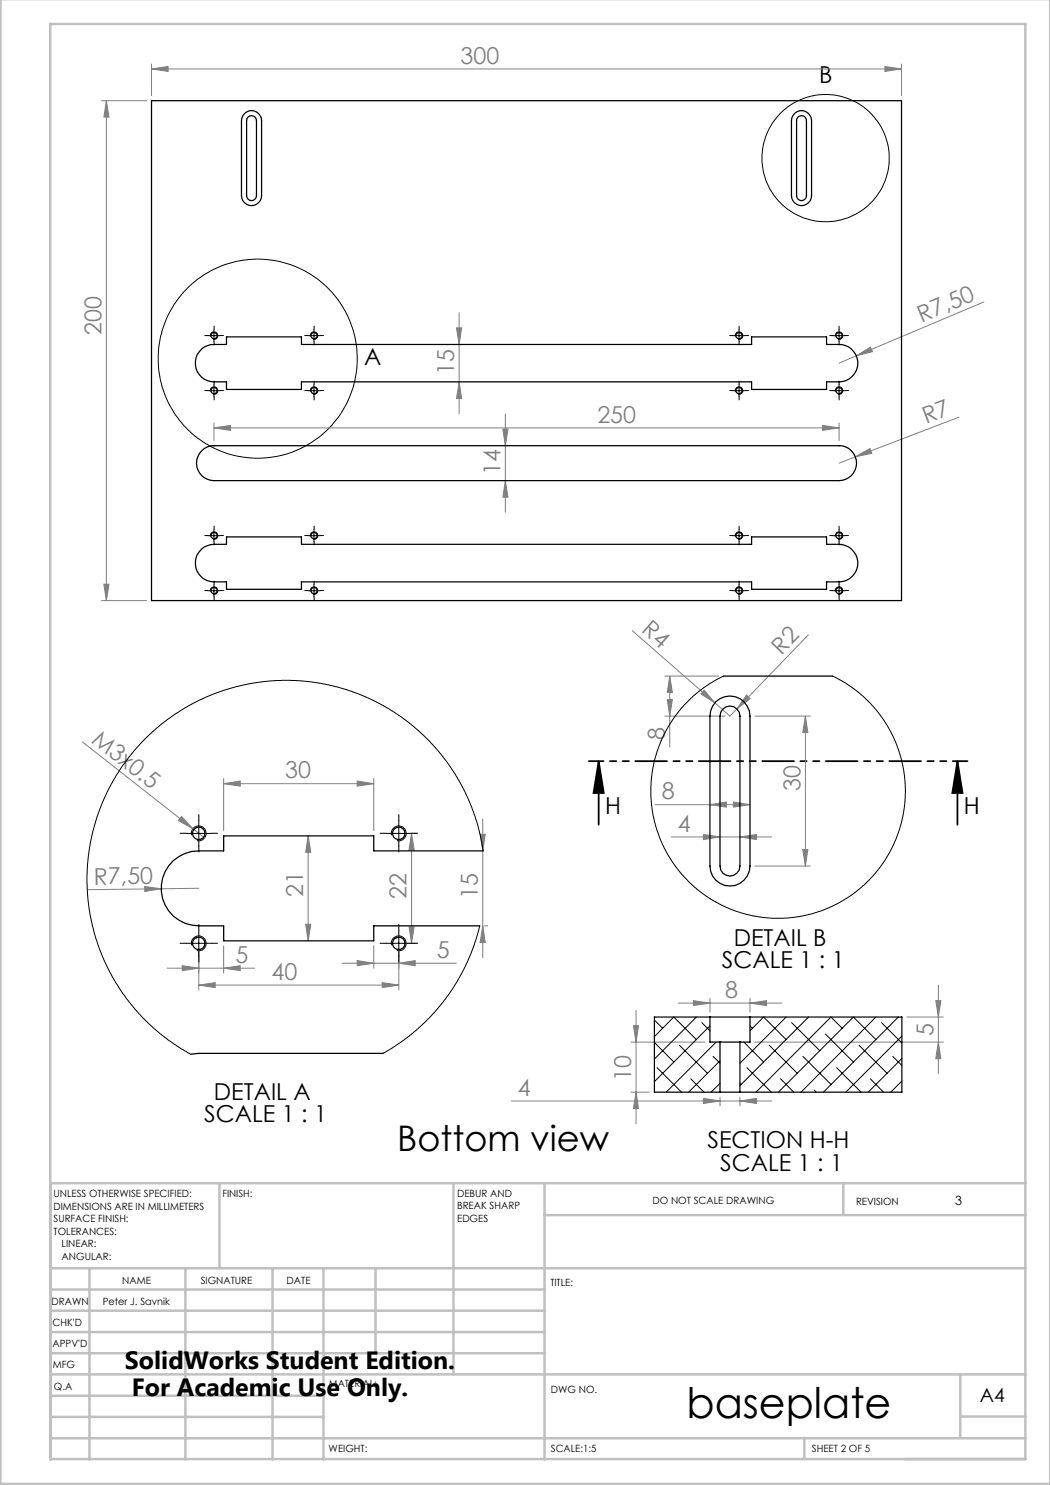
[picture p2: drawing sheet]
<svg xmlns="http://www.w3.org/2000/svg" width="210mm" height="297mm" viewBox="0 0 210 297" stroke-linecap="round" stroke-linejoin="round" font-family="sans-serif">
<g fill="none" stroke="#000" stroke-width=".2">
<path d="M41.6 67.1h2.5M41.6 78.1h2.5M42.1 67.3a.74 .74 0 0 1 .6-.9 .74 .74 0 0 1 .8 .8 .74 .74 0 0 1-.9 .6M42.1 78.3a.74 .74 0 0 1 .6-.9 .74 .74 0 0 1 .8 .8 .74 .74 0 0 1-.9 .6M42.8 65.9v2.5M42.8 76.9v2.5M61.6 67.1h2.5M61.6 78.1h2.5M62.1 67.3a.74 .74 0 0 1 .6-.9 .74 .74 0 0 1 .8 .8 .74 .74 0 0 1-.9 .6M62.1 78.3a.74 .74 0 0 1 .6-.9 .74 .74 0 0 1 .8 .8 .74 .74 0 0 1-.9 .6M62.8 65.9v2.5M62.8 76.9v2.5"/>
<path d="M146.5 67.1h2.5M146.5 78.1h2.5M147.1 67.3a.75 .75 0 0 1 .6-.9 .75 .75 0 0 1 .8 .8 .75 .75 0 0 1-.9 .6M147.1 78.3a.75 .75 0 0 1 .6-.9 .75 .75 0 0 1 .8 .8 .75 .75 0 0 1-.9 .6M147.8 65.9v2.5M147.8 76.9v2.5M166.5 67.1h2.6M166.5 78.1h2.6M167.1 67.3a.75 .75 0 0 1 .6-.9 .75 .75 0 0 1 .8 .8 .75 .75 0 0 1-.9 .6M167.1 78.3a.75 .75 0 0 1 .6-.9 .75 .75 0 0 1 .8 .8 .75 .75 0 0 1-.9 .6M167.8 65.9v2.5M167.8 76.9v2.5"/>
<path d="M41.6 107.1h2.5M41.6 118.1h2.5M42.1 107.3a.74 .74 0 0 1 .6-.9 .74 .74 0 0 1 .8 .8 .74 .74 0 0 1-.9 .6M42.1 118.3a.74 .74 0 0 1 .6-.9 .74 .74 0 0 1 .8 .8 .74 .74 0 0 1-.9 .6M42.8 105.9v2.5M42.8 116.9v2.5M61.6 107.1h2.5M61.6 118.1h2.5M62.1 107.3a.74 .74 0 0 1 .6-.9 .74 .74 0 0 1 .8 .8 .74 .74 0 0 1-.9 .6M62.1 118.3a.74 .74 0 0 1 .6-.9 .74 .74 0 0 1 .8 .8 .74 .74 0 0 1-.9 .6M62.8 105.9v2.5M62.8 116.9v2.5"/>
<path d="M146.5 107.1h2.5M146.5 118.1h2.5M147.1 107.3a.75 .75 0 0 1 .6-.9 .75 .75 0 0 1 .8 .8 .75 .75 0 0 1-.9 .6M147.1 118.3a.75 .75 0 0 1 .6-.9 .75 .75 0 0 1 .8 .8 .75 .75 0 0 1-.9 .6M147.8 105.9v2.5M147.8 116.9v2.5M166.5 107.1h2.6M166.5 118.1h2.6M167.1 107.3a.75 .75 0 0 1 .6-.9 .75 .75 0 0 1 .8 .8 .75 .75 0 0 1-.9 .6M167.1 118.3a.75 .75 0 0 1 .6-.9 .75 .75 0 0 1 .8 .8 .75 .75 0 0 1-.9 .6M167.8 105.9v2.5M167.8 116.9v2.5"/>
<path d="M37.3 166.7h5M38.3 167.1a1.5 1.5 0 0 1 1.3-1.9 1.5 1.5 0 0 1 1.7 1.6 1.5 1.5 0 0 1-1.9 1.3M39.8 164.2v5M77.3 166.7h4.9M78.3 167.1a1.51 1.51 0 0 1 1.3-1.9 1.51 1.51 0 0 1 1.6 1.6 1.51 1.51 0 0 1-1.8 1.3M79.8 164.2v5M37.3 188.7h5M38.3 189.1a1.49 1.49 0 0 1 1.3-1.9 1.49 1.49 0 0 1 1.6 1.6 1.49 1.49 0 0 1-1.8 1.3M39.8 186.2v5M77.3 188.7h4.9M78.3 189.1a1.49 1.49 0 0 1 1.3-1.9 1.49 1.49 0 0 1 1.6 1.6 1.49 1.49 0 0 1-1.8 1.3M79.8 186.2v5"/>
<circle cx="165.1" cy="31.6" r="12.7"/>
<circle cx="51.5" cy="71.7" r="19.9"/>
</g>
<path d="M119.7 152.3l1.1 6.3h-2.1zM119.7 152.3v12.7M191.5 152.3l1 6.3h-2zM191.5 152.3v12.7" fill="none" stroke="#000" stroke-width=".35"/>
<g fill="none" stroke="#808080" stroke-width=".2">
<path d="M30.3 13.8l3.3-.5v1zM30.3 12.8v6.3M30.3 13.8h150M177 13.3l3.3 .5-3.3 .5zM180.3 12.8v6.3M20.3 20.1h9M21.3 20.1l.5 3.3h-1zM21.3 20.1v100M91.3 65.6h1l-.5 3.3zM91.8 76.4l.5 3.3h-1zM91.8 62.5v20.2M171.3 71.2l2.8-1.8 .4 .9z"/>
<path d="M171.3 71.2l-3.5 1.4M196.8 60.4l-25.5 10.8M42.8 85.6l3.3-.5v1zM42.8 84.6v3.5M42.8 85.6h125M100.6 85.8h1l-.5 3.3zM101.1 96.1l.5 3.3h-1zM101.1 82.8v19.7M164.5 85.1l3.3 .5-3.3 .5zM167.8 84.6v3.5M171.1 91.4l2.9-1.7 .3 1zM171.1 91.4l-3.3 1.2"/>
<path d="M191.8 83.4l-20.7 8M20.8 116.8h1l-.5 3.3zM20.3 120.1h9M126.5 126.1l16.5 14.5M133 135.2h10.7M133.5 139.9h1l-.6 3.3zM133.9 135.2l.6 3.3h-1zM133.9 135.2v14.2M140.8 138l2.2 2.6-2.8-1.8zM149.3 139l.7 .7-2.6 2.1zM161.7 127l-14.3 14.8M16.5 148.4l24.4 19.2"/>
<path d="M44.7 156.7l3.3-.5v1zM44.7 155.7v10.5M44.7 156.7h30.1M71.4 156.2l3.4 .5-3.4 .5zM74.8 155.7v10.5M133 143.2h12M143 140.6l3 2.6 1.4-1.4M151 143.2h11.1M161.1 143.2l.5 3.3h-1.1zM161.1 143.2v30M28.9 177.3l3.3 .5-3.2 .5zM32.2 177.8l-14.7 .1"/>
<path d="M36.3 163.3l2.3 2.4-2.9-1.6zM39.8 177.7l-7.6 .1M61.6 167.2l.6 3.3h-1.1zM61.6 167.2v21M80.8 166.7h2.5M82.3 166.7v22M82.3 166.7l.5 3.3h-1zM96 166.9h1l-.4 3.3zM96.6 163.8v27.7M131 160.9h19M134.3 167.4h20M140.7 166.9l3.3 .5-3.3 .5z"/>
<path d="M142 160.9l3.3-.5v1zM146.7 160.4l3.3 .5-3.3 .5zM148 167.4l3.3-.5v1zM151 173.2h11.1M160.5 169.9h1.1l-.5 3.3zM33.4 193.6h17.5M36.4 193.1l3.4 .5-3.4 .5zM39.8 197l3.2-.5v1zM39.8 197h40M39.8 189.7v8.3M44.7 193.6l3.3-.5v1zM44.7 189.2v5.4"/>
<path d="M61.1 184.9h1.1l-.6 3.3zM68.4 192.6h22.9M71.4 192.1l3.4 .5-3.4 .5zM74.8 189.2v4.4M76.4 196.5l3.4 .5-3.4 .5zM79.8 192.6l3.2-.5v1zM79.8 189.7v8.3M80.8 188.7h2.5M81.8 185.4h1l-.5 3.3zM96.6 185.2l.4 3.3h-1zM96.9 185.2h.6M142 199.6v2.8"/>
<path d="M150 199.6v2.8M187.7 197.1v17.7M126.2 218.4h3.7M126.2 208.4h14.8M126.7 205.1h1l-.5 3.3zM127.2 218.4l.5 3.3h-1zM127.2 202.1v22.7M135.6 200.6h20.8M138.7 200.1l3.3 .5-3.3 .5zM140.7 219.7l3.3 .5-3.3 .5zM144 219.4v1.8M148 219.4v1.8"/>
<path d="M150 200.6l3.3-.5v1zM151 208.4h37.7M181.4 203.4h7.3M187.1 200.1h1.1l-.5 3.3zM187.7 208.4l.5 3.3h-1.1zM102.3 220.2h52M148 220.2l3.3-.5v1z"/>
</g>
<path d="M193.5 152.2h-75.7" fill="none" stroke="#000" stroke-width=".35" stroke-dasharray="6.3 1.3 1.3 1.3 1.3 1.3" stroke-dashoffset="3.4"/>
<g fill="none" stroke="#c0c0c0" stroke-width=".5">
<path d="M.1 -.1v296.9h209.9v-296.9M10.1 4.8h195v287h-195zM43.9 236.6v17M90.7 236.6v38.3M108.9 236.6v55.3M168.7 236.6v6.3M205.1 236.6h-195v55.3M10.1 253.6h195M10.1 257.9h98.8M17.9 253.6v38.3M37.1 253.6v38.3M54.5 253.6v38.3"/>
<path d="M64.7 253.6v38.3M75.1 253.6v17M108.9 243h96.2M10.1 270.6h98.8M10.1 266.4h98.8M10.1 262.1h98.8M10.1 279.1h54.6M10.1 274.9h195M192.1 274.8v12.7M10.1 287.7h195M10.1 283.4h54.6M160.9 287.5v4.3"/>
<path d="M192.1 283.3h13"/>
</g>
<g fill="none" stroke="#000" stroke-width=".2" stroke-dasharray="15.2 1.3 1.3 1.3">
<path d="M41.6 67.1h-.7M41.6 78.1h-.7M42.8 65.9v-.7M42.8 68.4v.6M42.8 76.9v-.7M42.8 79.4v.6M44.1 67.1h.6M44.1 78.1h.6M61.6 67.1h-.7M61.6 78.1h-.7M62.8 65.9v-.7M62.8 68.4v.6"/>
<path d="M62.8 76.9v-.7M62.8 79.4v.6M64.1 67.1h.6M64.1 78.1h.6M146.6 67.1h-.7M146.6 78.1h-.7M147.8 65.9v-.7M147.8 68.4v.6M147.8 76.9v-.7M147.8 79.4v.6M149.1 67.1h.6M149.1 78.1h.6"/>
<path d="M166.6 67.1h-.7M166.6 78.1h-.7M167.8 65.9v-.7M167.8 68.4v.6M167.8 76.9v-.7M167.8 79.4v.6M169.1 67.1h.6M169.1 78.1h.6M41.6 107.1h-.7M41.6 118.1h-.7M42.8 105.9v-.7M42.8 108.4v.6"/>
<path d="M42.8 116.9v-.7M42.8 119.4v.6M44.1 107.1h.6M44.1 118.1h.6M61.6 107.1h-.7M61.6 118.1h-.7M62.8 105.9v-.7M62.8 108.4v.6M62.8 116.9v-.7M62.8 119.4v.6M64.1 107.1h.6M64.1 118.1h.6"/>
<path d="M146.6 107.1h-.7M146.6 118.1h-.7M147.8 105.9v-.7M147.8 108.4v.6M147.8 116.9v-.7M147.8 119.4v.6M149.1 107.1h.6M149.1 118.1h.6M166.6 107.1h-.7M166.6 118.1h-.7M167.8 105.9v-.7M167.8 108.4v.6"/>
<path d="M167.8 116.9v-.7M167.8 119.4v.6M169.1 107.1h.6M169.1 118.1h.6M37.3 166.7h-1.3M39.8 164.2v-1.3M39.8 169.2v1.2M42.3 166.7h1.2M77.3 166.7h-1.3M79.8 164.2v-1.3M79.8 169.2v1.2M82.3 166.7h1.2"/>
<path d="M37.3 188.7h-1.3M39.8 186.2v-1.3M39.8 191.2v1.2M42.3 188.7h1.2M77.3 188.7h-1.3M79.8 186.2v-1.3M79.8 191.2v1.2M82.3 188.7h1.2"/>
</g>
<path d="M191.5 152.3l1 6.3h-2zM119.7 152.3l1.1 6.3h-2.1z" fill="#000"/>
<g fill="#808080">
<path d="M140.8 138l2.2 2.6-2.8-1.8z"/>
<path d="M36.3 163.3l2.3 2.4-2.9-1.6z"/>
<path d="M28.9 177.3l3.3 .5-3.2 .5z"/>
<path d="M171.1 91.4l2.9-1.7 .3 1z"/>
<path d="M171.3 71.2l2.8-1.8 .4 .9z"/>
<path d="M149.3 139l.7 .7-2.6 2.1z"/>
<path d="M79.8 192.6l3.2-.5v1zM71.4 192.1l3.4 .5-3.4 .5zM44.7 193.6l3.3-.5v1zM36.4 193.1l3.4 .5-3.4 .5z"/>
<path d="M30.3 13.8l3.3-.5v1zM177 13.3l3.3 .5-3.3 .5zM44.7 156.7l3.3-.5v1zM71.4 156.2l3.4 .5-3.4 .5zM140.7 166.9l3.3 .5-3.3 .5zM148 167.4l3.3-.5v1zM138.7 200.1l3.3 .5-3.3 .5zM150 200.6l3.3-.5v1zM140.7 219.7l3.3 .5-3.3 .5zM148 220.2l3.3-.5v1z"/>
<path d="M42.8 85.6l3.3-.5v1zM164.5 85.1l3.3 .5-3.3 .5z"/>
<path d="M142 160.9l3.3-.5v1zM146.7 160.4l3.3 .5-3.3 .5z"/>
<path d="M81.8 185.4h1l-.5 3.3zM82.3 166.7l.5 3.3h-1z"/>
<path d="M20.8 116.8h1l-.5 3.3zM21.3 20.1l.5 3.3h-1zM133.5 139.9h1l-.6 3.3zM133.9 135.2l.6 3.3h-1zM127.2 218.4l.5 3.3h-1zM126.7 205.1h1l-.5 3.3z"/>
<path d="M91.3 65.6h1l-.5 3.3zM91.8 76.4l.5 3.3h-1zM100.6 85.8h1l-.5 3.3zM101.1 96.1l.5 3.3h-1zM61.6 167.2l.6 3.3h-1.1zM61.1 184.9h1.1l-.6 3.3zM96 166.9h1l-.4 3.3zM96.6 185.2l.4 3.3h-1zM161.1 143.2l.5 3.3h-1.1zM160.5 169.9h1.1l-.5 3.3zM187.1 200.1h1.1l-.5 3.3zM187.7 208.4l.5 3.3h-1.1z"/>
<path d="M39.8 197l3.2-.5v1zM76.4 196.5l3.4 .5-3.4 .5z"/>
</g>
<g fill="none" stroke="#000" stroke-width=".25">
<path d="M30.3 20.1h150v100h-150zM48.9 22.7a2 2 0 0 1 2.2-.4 2 2 0 0 1 1.2 1.8v15a2.01 2.01 0 0 1-2 2 2.01 2.01 0 0 1-2-2v-15l.1-.5zM49.6 23.4a.99 .99 0 0 1 1.1-.2 .99 .99 0 0 1 .6 .9v15a.99 .99 0 0 1-1 1 .99 .99 0 0 1-1-1v-15zM158.9 22.7a2 2 0 0 1 2.2-.4 2 2 0 0 1 1.2 1.8v15a2.01 2.01 0 0 1-2 2 2.01 2.01 0 0 1-2-2v-15l.1-.5zM159.6 23.4a.99 .99 0 0 1 1.1-.2 .99 .99 0 0 1 .6 .9v15a.99 .99 0 0 1-1 1 .99 .99 0 0 1-1-1v-15zM40.3 69.8a3.8 3.8 0 0 1 2.5-.9h2.5v-1.5h15v1.5h90v-1.5h15v1.5h2.5a3.7 3.7 0 0 1 3.8 3.7 3.7 3.7 0 0 1-3.8 3.8h-2.5v1.5h-15v-1.5h-90v1.5h-15v-1.5a6 6 0 0 1-5-1 3.8 3.8 0 0 1 0-5.6zM40.3 90.2a3.3 3.3 0 0 1 2.5-1.1h125a3.5 3.5 0 0 1 3.5 3.5 3.5 3.5 0 0 1-3.5 3.5h-125a3.5 3.5 0 0 1-3.2-2.1 3.5 3.5 0 0 1 .7-3.8zM40.3 109.9a4.1 4.1 0 0 1 2.5-1h2.5v-1.5h15v1.5h90v-1.5h15v1.5a6 6 0 0 1 5 1 3.7 3.7 0 0 1 1 4.1 3.7 3.7 0 0 1-3.5 2.4h-2.5v1.5h-15v-1.5h-90v1.5h-15v-1.5a6 6 0 0 1-5-1 3.8 3.8 0 0 1 0-5.5zM144.7 135.2h21.8M143.2 140.4a4 4 0 0 1 4.3-.9 4 4 0 0 1 2.5 3.7v30a4 4 0 0 1-4 4 4 4 0 0 1-4-4v-30l.1-1 .4-1zM144.6 141.8a1.99 1.99 0 0 1 2.2-.4 1.99 1.99 0 0 1 1.2 1.8v30a1.99 1.99 0 0 1-2 2 1.99 1.99 0 0 1-2-2v-30l.1-.8zM96.6 170.2h-21.8v-3h-30.1v3h-4.9a7.5 7.5 0 0 0-7.6 7.5 7.5 7.5 0 0 0 7.6 7.5h4.9v3h30.1v-3h21.2"/>
<path d="M76.6 210.7h-36.8l-1.6 .2M142 203.4h8M142 203.4v5h2M142 203.4h-11.1v15h13.1M144 208.4h4M144 218.4h4M144 208.4v10M148 208.4v10M150 203.4v5h-2M150 203.4h30.4v15h-32.4"/>
<circle cx="42.8" cy="78.1" r=".62"/>
<circle cx="42.8" cy="67.1" r=".63"/>
<circle cx="62.8" cy="78.1" r=".62"/>
<circle cx="62.8" cy="67.1" r=".63"/>
<circle cx="147.8" cy="78.1" r=".62"/>
<circle cx="147.8" cy="67.1" r=".63"/>
<circle cx="167.8" cy="78.1" r=".62"/>
<circle cx="167.8" cy="67.1" r=".63"/>
<circle cx="42.8" cy="118.1" r=".62"/>
<circle cx="42.8" cy="107.1" r=".63"/>
<circle cx="62.8" cy="118.1" r=".62"/>
<circle cx="62.8" cy="107.1" r=".63"/>
<circle cx="147.8" cy="118.1" r=".62"/>
<circle cx="147.8" cy="107.1" r=".63"/>
<circle cx="167.8" cy="118.1" r=".62"/>
<circle cx="167.8" cy="107.1" r=".63"/>
<circle cx="39.7" cy="166.7" r="1.24"/>
<circle cx="79.8" cy="166.7" r="1.24"/>
<circle cx="39.7" cy="188.7" r="1.24"/>
<circle cx="79.8" cy="188.7" r="1.24"/>
</g>
<g fill="none" stroke="#000" stroke-width=".2">
<path d="M144.7 135.2l-3.4 2-3 2.4-1.5 1.4-1.5 1.9-2.3 3.7-1.6 3.8-1 4.3-.2 2.4v2.2l.4 3.9 1.1 3.8 .8 1.9 1 2 2.5 3.5 3 3.1 2.8 2.1 2.5 1.4 1.7 .8 4.3 1.3 4.1 .6h2.3l2.4-.3 4.1-.9 4.2-1.7 3.6-2.3 2.9-2.6 1.7-1.9 1.3-1.8 1.2-2.1 1-2 1.2-3.8 .5-2.1 .2-2.6-.1-4.1-.7-4.1-1.6-4.2-2.2-3.8-1.6-1.9-1.4-1.5-3.3-2.7-3.6-2.1M96.6 170.2l-1-4.9-1.7-4.8-1.8-3.9-2.8-4.3-3.4-4.1-3.7-3.3-4.5-3.2-4.4-2.3-4.1-1.5-2.8-.8-2.9-.5-5.4-.5-4.7 .1-5.2 .9-4.8 1.4-4.6 2.1-4.2 2.5-4.1 3.2-3.3 3.5-1.9 2.2-1.6 2.3-2.3 4.1-2 4.9-1.2 4.7-.7 4.9-.1 4.8 .6 5.1 1.3 5.3 1.6 4.1 2.2 4.3 2.7 3.9 1.9 2.2 2.4 2.5 3.4 2.8 2.9 2 1.8 1M96 185.2l-1.2 3.9-1.8 4.3-1.6 3-2.3 3.4-2.8 3.3-3.3 3.1-2.7 2.2-3.7 2.3M130.9 207.3l3.9-3.9 4.5 4.5M130.9 208.5l3.9 3.9M130.9 204l1.6 1.7M131.4 213.5l4.9 4.9M135.9 209.1l5.6 5.6M138.1 215.8l2.7 2.6M139.3 203.4l-8.4 8.4M140.4 204.5l1.6 1.7M142 205.2l-11.1 11.1"/>
<path d="M142.6 211.3l1.4 1.4M143.2 208.4l-10 10M144 212.2l-6.3 6.2M144 216.7l-1.8 1.7M148 216.6l.2 .3M148.8 208.4l3.9 4M149.4 213.5l4.9 4.9M150 206.2l2.7-2.8 4.5 4.5M150 205.2l.5 .5M153.8 209.1l5.7 5.6M156.1 215.8l2.7 2.6M157.2 203.4l-9.2 9.3"/>
<path d="M158.3 204.5l5.7 5.6M160.6 211.3l5.6 5.6M161.7 203.4l-13.7 13.7M162.8 218l.4 .4M165.1 206.8l5.6 5.6M167.3 213.5l4.9 4.9M168.5 205.7l-2.3-2.3-15 15M171.8 209.1l5.6 5.6M174.1 215.8l2.6 2.6M175.2 207.9l-4.5-4.5-15 15M175.2 203.4l-15 15M176.3 204.5l4.1 4.1"/>
<path d="M178.5 211.3l1.9 1.8M179.7 203.4l-15 15M180.4 207.2l-11.2 11.2M180.4 211.7l-6.8 6.7M180.4 216.2l-2.2 2.2"/>
</g>
<text font-size="8.5" x="137.3" y="283.5">baseplate</text>
<text font-size="7.1" x="79.4" y="230.1">Bottom view</text>
<g font-size="5">
<text x="25" y="273.7">SolidWorks Student Edition.</text>
<text x="26.4" y="279.2">For Academic Use Only.</text>
</g>
<g font-size="4.7" fill="#808080">
<text x="92.1" y="12.8">300</text>
<text x="184.3" y="64.6" transform="rotate(-23 184.3 64.6)">R7,50</text>
<text x="20.3" y="66.9" transform="rotate(-90 20.3 66.9)">200</text>
<text x="90.8" y="75" transform="rotate(-90 90.8 75)">15</text>
<text x="119.5" y="84.5">250</text>
<text x="185.2" y="84.9" transform="rotate(-21 185.2 84.9)">R7</text>
<text x="100.1" y="95.1" transform="rotate(-90 100.1 95.1)">14</text>
<text x="128.1" y="126.3" transform="rotate(41 128.1 126.3)">R4</text>
<text x="156.3" y="131.1" transform="rotate(-46 156.3 131.1)">R2</text>
<text x="18.1" y="148.4" transform="rotate(38 18.1 148.4)">M3x0.5</text>
<text x="133" y="148" transform="rotate(-90 133 148)">8</text>
<text x="57" y="155.7">30</text>
<text x="132.3" y="159.9">8</text>
<text x="160.1" y="158.2" transform="rotate(-90 160.1 158.2)">30</text>
<text x="135.6" y="166.4">4</text>
<text x="18.8" y="176.9" transform="rotate(-1 18.8 176.9)">R7,50</text>
<text x="60.6" y="179.4" transform="rotate(-90 60.6 179.4)">21</text>
<text x="81.3" y="179.8" transform="rotate(-90 81.3 179.8)">22</text>
<text x="95.5" y="179.8" transform="rotate(-90 95.5 179.8)">15</text>
<text x="87.4" y="191.6">5</text>
<text x="47.1" y="192.6">5</text>
<text x="54.3" y="196">40</text>
<text x="145.1" y="199.6">8</text>
<text x="186.7" y="207.2" transform="rotate(-90 186.7 207.2)">5</text>
<text x="103.6" y="219.2">4</text>
<text x="126.2" y="216.1" transform="rotate(-90 126.2 216.1)">10</text>
</g>
<g font-size="4.7">
<text x="163.8" y="16.6">B</text>
<text x="72.8" y="73.1">A</text>
<text x="121" y="162.8">H</text>
<text x="192.8" y="162.8">H</text>
<text x="146.7" y="189.1">DETAIL B</text>
<text x="144.4" y="193.6">SCALE 1 : 1</text>
<text x="42.8" y="219.9">DETAIL A</text>
<text x="40.8" y="224.5">SCALE 1 : 1</text>
<text x="141.5" y="229.6">SECTION H-H</text>
<text x="144.1" y="234.1">SCALE 1 : 1</text>
</g>
<text font-size="3.9" x="196" y="280.4">A4</text>
<text font-size="2.5" x="191.1" y="240.9">3</text>
<g font-size="2">
<text x="10.7" y="239.5">UNLESS OTHERWISE SPECIFIED:</text>
<text x="44.5" y="239.5">FINISH:</text>
<text x="91.4" y="239.4">DEBUR AND</text>
<text x="10.7" y="242">DIMENSIONS ARE IN MILLIMETERS</text>
<text x="10.7" y="244.5">SURFACE FINISH:</text>
<text x="91.4" y="241.9">BREAK SHARP</text>
<text x="91.4" y="244.4">EDGES</text>
<text x="130.5" y="240.8">DO NOT SCALE DRAWING</text>
<text x="171.2" y="241">REVISION</text>
<text x="10.7" y="247">TOLERANCES:</text>
<text x="12.3" y="249.5">LINEAR:</text>
<text x="12.3" y="252">ANGULAR:</text>
<text x="24.4" y="256.9">NAME</text>
<text x="40.1" y="256.8">SIGNATURE</text>
<text x="57.3" y="256.8">DATE</text>
<text x="110.1" y="257.1">TITLE:</text>
<text x="10.3" y="260.9">DRAWN</text>
<text x="20.6" y="261">Peter J. Savnik</text>
<text x="10.5" y="269.3">APPV'D</text>
<text x="10.5" y="265.2">CHK'D</text>
<text x="10.6" y="273.6">MFG</text>
<text x="10.8" y="278">Q.A</text>
<text x="65.8" y="277.4">MATERIAL:</text>
<text x="110.2" y="278.5">DWG NO.</text>
<text x="65.7" y="290.4">WEIGHT:</text>
<text x="110.2" y="290.5">SCALE:1:5</text>
<text x="162.4" y="290.4">SHEET 2 OF 5</text>
</g>
</svg>
